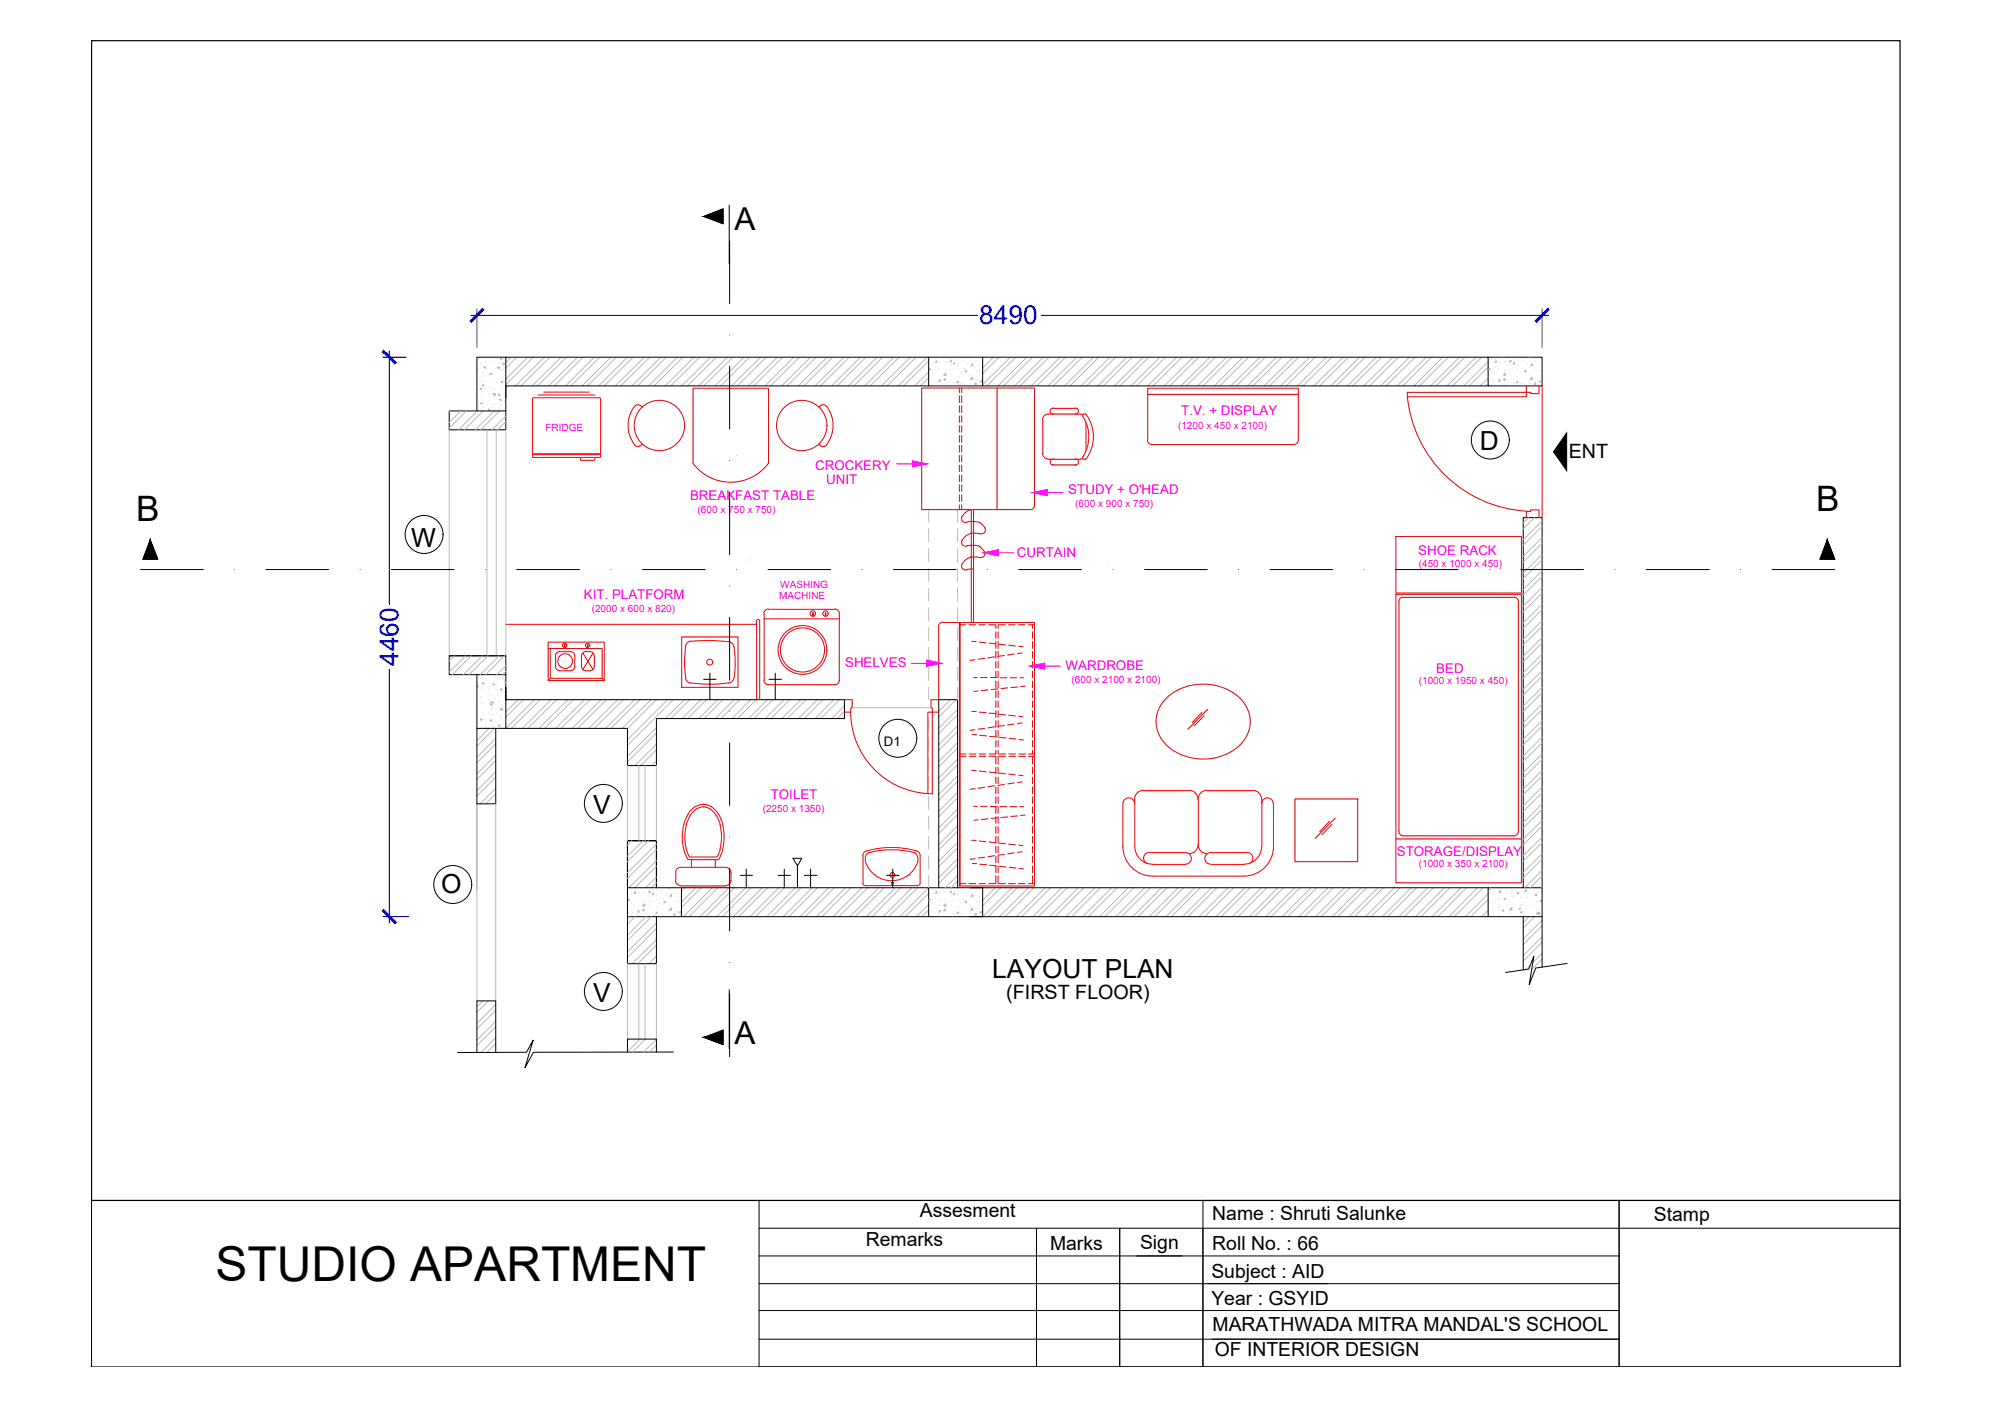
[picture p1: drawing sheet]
<svg xmlns="http://www.w3.org/2000/svg" width="841mm" height="594mm" viewBox="0 0 841 594" stroke-linecap="round" stroke-linejoin="round" font-family="sans-serif">
<!-- layer: PDF2_Hatching -->
<g fill="none" stroke="#bababa" stroke-width=".42">
<path d="M204.3 155l.6-.1-.1 .6zM207.1 157.6l.7 .2-.5 .5zM209.9 155.1l.9-.1-.1 .8zM211.4 151.3l.6 .2-.4 .4zM212.2 153.6l.7-.1-.1 .6zM215.7 150.8l-2.1 2.2M218.1 150.8l-4.5 4.6M222.8 150.8l-9.2 9.3M225.1 150.8l-11.5 11.6M229.8 150.8l-12.2 12.1M232.2 150.8l-12.2 12.1M236.9 150.8l-12.2 12.1"/>
<path d="M239.2 150.8l-12.2 12.1M243.9 150.8l-12.2 12.1M246.2 150.8l-12.2 12.1M250.9 150.8l-12.2 12.1M253.2 150.8l-12.2 12.1M257.9 150.8l-12.2 12.1M260.2 150.8l-12.2 12.1M264.9 150.8l-12.2 12.1M267.3 150.8l-12.2 12.1M272 150.8l-12.2 12.1M274.3 150.8l-12.2 12.1M279 150.8l-12.2 12.1"/>
<path d="M281.3 150.8l-12.1 12.1M286 150.8l-12.1 12.1M288.4 150.8l-12.3 12.1M293.1 150.8l-12.3 12.1M295.3 150.8l-12.1 12.1M300 150.8l-12.2 12.1M302.4 150.8l-12.2 12.1M307.1 150.8l-12.2 12.1M309.4 150.8l-12.2 12.1M314.1 150.8l-12.2 12.1M316.5 150.8l-12.2 12.1M321.1 150.8l-12.1 12.1"/>
<path d="M323.5 150.8l-12.2 12.1M328.2 150.8l-12.2 12.1M330.5 150.8l-12.1 12.1M335.1 150.8l-12 12.1M337.6 150.8l-12.3 12.1M342.2 150.8l-12.2 12.1M344.5 150.8l-12.2 12.1M349.2 150.8l-12.2 12.1M351.6 150.8l-12.2 12.1M356.3 150.8l-12.2 12.1M358.6 150.8l-12.2 12.1M363.3 150.8l-12.2 12.1"/>
<path d="M365.6 150.8l-12.1 12.1M370.3 150.8l-12.1 12.1M372.7 150.8l-12.2 12.1M377.3 150.8l-12.2 12.1M379.7 150.8l-12.3 12.1M384.3 150.8l-12.2 12.1M386.7 150.8l-12.2 12.1M391.4 150.8l-12.2 12.1M392.1 156l.7-.3-.2 .6zM392.1 157.2l-5.9 5.7M392.1 152.5l-10.6 10.4M392.1 159.5l-3.5 3.4"/>
<path d="M395.5 152.4l.1 .6h-.7zM398.4 158.4l.9-.9 .1 1.1zM401 152.6l.8-.4-.2 .7zM403 153l.1 .7h-.5zM407.3 156.8l.8-.3-.2 .7zM410.6 153.7l.1 .6h-.6zM419.4 150.8l-4.5 4.6M421.8 150.8l-6.9 6.9M426.5 150.8l-11.6 11.6M428.8 150.8l-12.2 12.1M433.5 150.8l-12.2 12.1M435.9 150.8l-12.2 12.1"/>
<path d="M440.5 150.8l-12.1 12.1M442.9 150.8l-12.2 12.1M447.6 150.8l-12.2 12.1M449.9 150.8l-12.1 12.1M454.6 150.8l-12.1 12.1M457 150.8l-12.3 12.1M461.7 150.8l-12.3 12.1M463.9 150.8l-12.2 12.1M468.6 150.8l-12.2 12.1M471 150.8l-12.2 12.1M475.7 150.8l-12.2 12.1M478 150.8l-12.2 12.1"/>
<path d="M482.7 150.8l-12.2 12.1M485 150.8l-12.1 12.1M489.7 150.8l-12.1 12.1M492.1 150.8l-12.2 12.1M496.8 150.8l-12.2 12.1M499.1 150.8l-12.3 12.1M503.8 150.8l-12.3 12.1M506.1 150.8l-12.2 12.1M510.8 150.8l-12.2 12.1M513.1 150.8l-12.2 12.1M517.8 150.8l-12.2 12.1M520.1 150.8l-12.1 12.1"/>
<path d="M524.8 150.8l-12.1 12.1M527.2 150.8l-12.2 12.1M531.9 150.8l-12.2 12.1M534.2 150.8l-12.1 12.1M538.9 150.8l-12.2 12.1M541.3 150.8l-12.3 12.1M546 150.8l-12.3 12.1M548.2 150.8l-12.2 12.1M552.9 150.8l-12.2 12.1M555.2 150.8l-12.1 12.1M559.9 150.8l-12.1 12.1M562.3 150.8l-12.2 12.1"/>
<path d="M567 150.8l-12.2 12.1M569.3 150.8l-12.1 12.1M574 150.8l-12.1 12.1M576.4 150.8l-12.2 12.1M581.1 150.8l-12.2 12.1M583.4 150.8l-12.3 12.1M588 150.8l-12.2 12.1M590.5 150.8l-12.3 12.1M595 150.8l-12.1 12.1M597.4 150.8l-12.2 12.1M602.1 150.8l-12.2 12.1M604.4 150.8l-12.1 12.1"/>
<path d="M609.1 150.8l-12.1 12.1M611.5 150.8l-12.2 12.1M616.2 150.8l-12.2 12.1M618.5 150.8l-12.2 12.1M623.2 150.8l-12.3 12.1M625.6 150.8l-12.2 12.1M628.3 152.7l-10.3 10.2M628.3 159.7l-3.3 3.2M628.3 155l-8 7.9M628.4 156l.8-.3-.3 .6zM631.7 152.4l.1 .6h-.7zM635.5 157.5l.1 1.1-.9-.2z"/>
<path d="M637.2 152.6l.8-.4-.2 .7zM639.3 153l.1 .7h-.6zM643.6 156.8l.7-.3-.2 .7zM646.8 153.7l.3 .6h-.7zM646.8 159.2l.1 1.1-.8-.2zM189.9 173.5l-.2 .2M194.6 173.5l-4.9 4.9M196.9 173.5l-7.2 7.3M201.6 173.5l-8 8M202.9 163.9l.5 .2-.3 .5zM203 170.3l.6-.2-.1 .6zM203.6 162.6l.7-.1-.1 .7z"/>
<path d="M203.9 173.5l-7.9 8M206.3 172.8l.6 .2-.3 .5zM208.1 166.3l1-.1-.1 1zM208.6 173.5l-7.9 8M210.5 166.4l.6 .3-.3 .5zM210.9 168.7l.7-.1-.1 .7zM210.9 173.5l-7.9 8M211.6 161.2l.6-.2-.1 .6zM213.6 175.7l-5.9 5.8M213.6 178l-3.5 3.5M396.9 160.3l.1 .7h-.7zM398.4 160.2l.8-.2-.2 .6z"/>
<path d="M404.5 161l.1 .6h-.6zM409.8 160.1l.8-.9 .1 1.1zM412 161.6l.2 .7h-.6zM413.7 161.1l.7-.3-.2 .6zM628.3 162.1l-.9 .8M633.2 160.3l.1 .7h-.6zM634.7 160.2l.8-.2-.2 .6zM640.7 161l.1 .6h-.5zM648.4 161.6l.1 .7h-.7zM649.9 161.1l.7-.3-.2 .6zM645.4 218.6l-2.3 2.2M647.8 218.6l-4.7 4.7"/>
<path d="M651.1 220l-8 7.9M651.1 227l-8 7.9M651.1 234.1l-8 7.9M651.1 222.3l-8 7.9M651.1 229.4l-8 7.9M651.1 236.3l-8 8M651.1 241l-8 8M651.1 248l-8 8M651.1 255.1l-8 8M651.1 243.4l-8 7.9M651.1 250.4l-8 8M651.1 257.4l-8 7.9"/>
<path d="M192 276.9l-2.3 2.2M196.6 276.9l-6.9 6.9M198.9 276.9l-7.9 8M203.6 276.9l-7.9 8M206 276.9l-7.9 8M210.7 276.9l-7.9 8M213 276.9l-8 8M651.1 262.1l-8 7.9M651.1 269.2l-8 7.9M651.1 276.1l-8 8M651.1 264.5l-8 7.9M651.1 271.5l-8 7.9"/>
<path d="M651.1 278.5l-8 7.9M201.3 289.3l.6-.1-.2 1-.4-.4M203.7 288.2l.7 .3-.5 .5zM207.1 297.2l.7 .2-.4 .6zM207.5 296.4l.7-.1v.7zM208.2 288.9l.7-.1v.5zM211.1 299.3l1-.2-.1 .9zM211.4 290.9l.6 .2-.3 .5zM213.6 287.9h-.7l.7 .6M213.6 281l-3.9 3.9M213.6 283.3l-1.5 1.6M214 295.4l-.4 .5"/>
<path d="M218.7 295.4l-5.1 5.2M221 295.4l-7.4 7.5M225.7 295.4l-12.1 12.1M228.1 295.4l-12.3 12.1M232.6 295.4l-12.1 12.1M235 295.4l-12.2 12.1M239.7 295.4l-12.2 12.1M242 295.4l-12.1 12.1M246.7 295.4l-12.1 12.1M249.1 295.4l-12.2 12.1M253.8 295.4l-12.2 12.1M256.1 295.4l-12.2 12.1"/>
<path d="M260.8 295.4l-12.2 12.1M263.2 295.4l-12.2 12.1M267.9 295.4l-12.2 12.1M270.2 295.4l-12.3 12.1M274.8 295.4l-12.2 12.1M277.1 295.4l-12.2 12.3M281.8 295.4l-16.9 16.9M284.2 295.4l-19.3 19.3M288.9 295.4l-7.9 8M291.2 295.4l-8 8M295.9 295.4l-8 8M298.3 295.4l-8 8"/>
<path d="M303 295.4l-8 8M305.3 295.4l-8 8M310 295.4l-8 8M312.3 295.4l-7.9 8M316.9 295.4l-7.8 8M319.3 295.4l-7.9 8M324 295.4l-7.9 8M326.3 295.4l-7.9 8M331 295.4l-7.9 8M333.4 295.4l-8 8M338.1 295.4l-8 8M340.4 295.4l-8 8"/>
<path d="M345.1 295.4l-8 8M347.5 295.4l-8 8M352.1 295.4l-7.9 8M354.4 295.4l-7.9 8M356.5 298l-5.3 5.4M396.5 295.4l-.2 .3M401.2 295.4l-4.9 4.9M403.6 295.4l-7.3 7.3M404.3 299.5l-8 7.9M651.1 283.2l-8 7.9M651.1 290.2l-8 8M651.1 297.2l-8 8"/>
<path d="M651.1 285.5l-8 8M651.1 292.5l-8 8M651.1 299.6l-8 7.9M201.8 307.5l-.5 .5M202.9 303.5l.6 .2-.3 .6zM206.5 307.5l-5.2 5.2M206.9 304.1l.6-.2v.7zM208.8 307.5l-7.5 7.6M209.3 311.8l-8 8M209.3 318.8l-8 7.9M209.3 314.1l-8 7.9M210.5 306.1l.6 .2-.3 .5z"/>
<path d="M277.1 307.2l-12.2 12.2M277.1 314.2l-9 9.1M277.1 309.5l-12.2 12.2M277.1 316.6l-6.6 6.7M356.5 300.3l-3 3.1M404.3 306.5l-8 7.9M404.3 301.8l-8 7.9M404.3 313.5l-8 8M404.3 308.9l-8 7.9M404.3 315.8l-8 8M651.1 304.3l-8 7.9M651.1 311.2l-8 8"/>
<path d="M651.1 318.3l-8 7.9M651.1 306.6l-8 7.9M651.1 313.7l-8 7.8M209.3 332.8l-6.5 6.6M209.3 325.9l-8 7.9M209.3 321.2l-8 7.9M209.3 328.2l-8 7.9M209.3 335.3l-4.1 4.1M277.1 321.3l-1.9 2M404.3 320.5l-8 8M404.3 336.9l-8 7.9M404.3 327.5l-8 8"/>
<path d="M404.3 334.6l-8 8M404.3 322.9l-8 7.9M404.3 329.9l-8 8M651.1 325.3l-8 8M651.1 332.3l-8 8M651.1 339.4l-8 8M651.1 320.6l-8 8M651.1 327.6l-8 8M651.1 334.7l-8 8M266.8 355l-1.9 1.8M271.5 355l-6.6 6.5M273.8 355l-8.9 8.8"/>
<path d="M277.1 358.7l-12.2 12.2M277.1 356.4l-12.2 12.1M404.3 341.6l-8 7.9M404.3 351l-8 7.9M404.3 348.7l-8 7.9M404.3 355.6l-8 8M404.3 344l-8 7.9M404.3 358l-8 7.9M651.1 346.4l-8 7.9M651.1 353.5l-8 7.8M651.1 341.7l-8 7.9M651.1 348.8l-8 7.9"/>
<path d="M651.1 355.7l-8 8M268.3 376.5l.1 .6h-.7zM273.9 376.7l.7-.3-.2 .6zM275.8 377.1l.1 .7h-.5zM277.1 363.4l-11.5 11.4M277.1 370.4l-4.4 4.4M277.1 365.8l-9.1 9M277.1 372.8l-2.2 2M283.4 377.8l.2 .6h-.7zM289 374.8l-1.3 1.5M293.7 374.8l-6 6.1M296 374.8l-8.3 8.4"/>
<path d="M300.7 374.8l-12.1 12.2M303.1 374.8l-12.2 12.2M307.8 374.8l-12.2 12.2M310.1 374.8l-12.1 12.2M314.8 374.8l-12.3 12.2M317.1 374.8l-12.2 12.2M321.8 374.8l-12.2 12.2M324.1 374.8l-12.2 12.2M328.8 374.8l-12.2 12.2M331.2 374.8l-12.2 12.2M335.8 374.8l-12.1 12.2M338.2 374.8l-12.2 12.2"/>
<path d="M342.9 374.8l-12.2 12.2M345.2 374.8l-12.1 12.2M349.9 374.8l-12.1 12.2M352.3 374.8l-12.3 12.2M357 374.8l-12.3 12.2M359.2 374.8l-12.2 12.2M363.9 374.8l-12.2 12.2M366.3 374.8l-12.2 12.2M371 374.8l-12.2 12.2M373.3 374.8l-12.2 12.2M378 374.8l-12.2 12.2M380.3 374.8l-12.1 12.2"/>
<path d="M385 374.8l-12.1 12.2M387.4 374.8l-12.2 12.2M392.1 374.8l-12.2 12.2M392.1 377.2l-9.9 9.8M395.5 376.5l.1 .6h-.7zM401 376.7l.8-.3-.2 .6zM403 377.1l.1 .7h-.5zM404.3 362.6l-8 8M404.3 372l-2.8 2.8M404.3 369.7l-5.2 5.1M404.3 365l-8 8M410.6 377.8l.1 .6h-.6z"/>
<path d="M415.4 374.8l-.5 .7M420.1 374.8l-5.2 5.4M422.5 374.8l-7.6 7.7M427.2 374.8l-12.2 12.2M429.5 374.8l-12.2 12.2M434.2 374.8l-12.2 12.2M436.6 374.8l-12.2 12.2M441.3 374.8l-12.2 12.2M443.6 374.8l-12.3 12.2M448.2 374.8l-12.2 12.2M450.5 374.8l-12.1 12.2M455.2 374.8l-12.1 12.2"/>
<path d="M457.6 374.8l-12.2 12.2M462.3 374.8l-12.2 12.2M464.6 374.8l-12.1 12.2M469.3 374.8l-12.2 12.2M471.7 374.8l-12.2 12.2M476.4 374.8l-12.2 12.2M478.7 374.8l-12.2 12.2M483.3 374.8l-12.2 12.2M485.8 374.8l-12.3 12.2M490.3 374.8l-12.1 12.2M492.7 374.8l-12.2 12.2M497.4 374.8l-12.2 12.2"/>
<path d="M499.7 374.8l-12.1 12.2M504.4 374.8l-12.1 12.2M506.8 374.8l-12.2 12.2M511.5 374.8l-12.2 12.2M513.8 374.8l-12.2 12.2M518.5 374.8l-12.2 12.2M520.9 374.8l-12.2 12.2M525.6 374.8l-12.3 12.2M527.8 374.8l-12.2 12.2M532.5 374.8l-12.2 12.2M534.8 374.8l-12.1 12.2M539.5 374.8l-12.1 12.2"/>
<path d="M541.9 374.8l-12.2 12.2M546.6 374.8l-12.2 12.2M548.9 374.8l-12.2 12.2M553.6 374.8l-12.2 12.2M556 374.8l-12.2 12.2M560.7 374.8l-12.2 12.2M563 374.8l-12.3 12.2M567.7 374.8l-12.3 12.2M569.9 374.8l-12.1 12.2M574.6 374.8l-12.1 12.2M577 374.8l-12.2 12.2M581.7 374.8l-12.2 12.2"/>
<path d="M584 374.8l-12.1 12.2M588.7 374.8l-12.2 12.2M591.1 374.8l-12.2 12.2M595.8 374.8l-12.2 12.2M598.1 374.8l-12.2 12.2M602.8 374.8l-12.2 12.2M605.2 374.8l-12.3 12.2M609.8 374.8l-12.2 12.2M612.1 374.8l-12.2 12.2M616.8 374.8l-12.2 12.2M619.1 374.8l-12.1 12.2M623.8 374.8l-12.1 12.2"/>
<path d="M626.2 374.8l-12.2 12.2M628.3 377.5l-9.6 9.5M628.3 379.7l-7.3 7.3M628.6 375.3l.7-.4-.2 .7zM633.4 376.1l.1 .7-.6-.1zM634.9 379.5l.7-.3-.2 .6zM640.9 376.8l.1 .7-.5-.2zM643.8 376.1l.7-.3-.2 .7zM648 378l.6-.5 .1 .6zM651.1 360.4l-8 8M651.1 367.4l-7.4 7.4M651.1 374.5l-.3 .3"/>
<path d="M651.1 362.7l-8 8M651.1 369.8l-5 5M264.9 380.1l.8-.4-.2 .7zM265.7 387l-.8 .8M268.1 387l-3.2 3.2M269.7 384.4l.1 .7h-.6zM271.2 384.3l.8-.2-.2 .6zM272.1 381.6l.1 1-1-.1zM272.8 387l-7.9 7.9M275.1 387l-10.2 10.2M277.1 389.7l-12.2 12.2M277.1 396.8l-10.2 10.1"/>
<path d="M277.1 392.1l-12.2 12.2M277.1 399l-7.8 7.9M277.4 385.1l.1 .6h-.7zM280.2 380.9l.8-.3-.3 .7zM282.6 384.2l.8-.9 .2 1zM284.9 385.7l.2 .7h-.7zM286.5 385.2l.8-.3-.3 .6zM392.1 380.1l.7-.4-.2 .7zM392.1 381.9l-5.3 5.1M392.1 384.2l-2.9 2.8M396.9 384.4l.1 .7h-.7zM398.4 384.3l.8-.2-.2 .6z"/>
<path d="M399.3 381.6l.1 1-1-.1zM404.5 385.1l.1 .6h-.6zM407.3 380.9l.8-.3-.2 .7zM410.6 383.3l.1 1-.9-.1zM412 385.7l.2 .7h-.6zM413.7 385.2l.7-.3-.2 .6zM628.3 384.4l-2.6 2.6M628.3 386.8l-.2 .2M632.8 387h.2M634.8 384.1l.1 .7-.6-.1zM637.3 384.1l.9-.9 .1 1zM641.3 383.8l.6-.2-.2 .5z"/>
<path d="M642.5 384.8l.1 .6-.7-.1zM645.5 387l-2.4 2.4M647.9 387l-4.8 4.9M648.7 385.8l.8-.8 .2 .9zM650 385.4l.2 .7-.7-.2zM650.1 380.4l.8-.3-.3 .6zM651.1 388.6l-8 7.8M651.1 395.6l-8 7.9M651.1 390.9l-8 7.9M651.1 397.8l-8 8M277.1 403.7l-3.1 3.2M277.1 406.1l-.8 .8"/>
<path d="M646 414.8l-.3 .2M646.1 407.7l-1.7 1.6M651.1 402.5l-4 4.1M651.1 404.9l-4.5 4.5M203.8 422.6l-2.5 2.5M206.3 422.6l-5 4.8M209.3 431.2l-8 8M209.3 424.1l-8 8M209.3 438.2l-6.2 6.2M209.3 426.5l-8 8M209.3 433.5l-8 8M265.6 438.7l-.7 .7"/>
<path d="M270.3 438.7l-5.4 5.4M272.5 438.7l-5.5 5.5M277.1 438.8l-5.4 5.4M209.3 440.6l-3.8 3.8M277.1 441.3l-3 2.9"/>
</g>
<g fill="#bababa" stroke="#bababa" stroke-width=".42">
<circle cx="204.1" cy="171.9" r=".04"/>
<circle cx="207.6" cy="172.1" r=".04"/>
<circle cx="203.3" cy="166.5" r=".04"/>
<circle cx="210.4" cy="166.8" r=".04"/>
<circle cx="201.9" cy="155.6" r=".04"/>
<circle cx="213.2" cy="161.5" r=".04"/>
<circle cx="208.9" cy="155.8" r=".04"/>
<circle cx="212.5" cy="156.1" r=".04"/>
<circle cx="201.5" cy="167.8" r=".04"/>
<circle cx="204.7" cy="163.9" r=".04"/>
<circle cx="204.4" cy="161.3" r=".04"/>
<circle cx="209.9" cy="173.4" r=".04"/>
<circle cx="213.1" cy="169.5" r=".04"/>
<circle cx="212.8" cy="166.9" r=".04"/>
<circle cx="211" cy="153.4" r=".04"/>
<circle cx="201.5" cy="155.6" r=".04"/>
<circle cx="202.9" cy="153.4" r=".04"/>
<circle cx="202.3" cy="164.8" r=".04"/>
<circle cx="206.8" cy="157.8" r=".04"/>
<circle cx="202.1" cy="170.4" r=".04"/>
<circle cx="212.5" cy="154.2" r=".04"/>
<circle cx="206.4" cy="169" r=".04"/>
<circle cx="212.3" cy="159.9" r=".04"/>
<circle cx="212" cy="165.4" r=".04"/>
<circle cx="213.5" cy="163.3" r=".04"/>
<circle cx="213.1" cy="168.9" r=".04"/>
<circle cx="205.2" cy="152.5" r=".04"/>
<circle cx="211.5" cy="152.9" r=".04"/>
<circle cx="203.5" cy="168.8" r=".04"/>
<circle cx="207.2" cy="164.8" r=".04"/>
<circle cx="201.5" cy="307" r=".04"/>
<circle cx="204.2" cy="301.7" r=".04"/>
<circle cx="212" cy="307.4" r=".04"/>
<circle cx="207.7" cy="301.8" r=".04"/>
<circle cx="203.4" cy="296.2" r=".04"/>
<circle cx="206.9" cy="296.3" r=".04"/>
<circle cx="202.8" cy="290.9" r=".04"/>
<circle cx="210.5" cy="296.4" r=".04"/>
<circle cx="209" cy="285.6" r=".04"/>
<circle cx="202.9" cy="294.2" r=".04"/>
<circle cx="202.3" cy="290.2" r=".04"/>
<circle cx="208.2" cy="306.5" r=".04"/>
<circle cx="207.3" cy="299.7" r=".04"/>
<circle cx="206.5" cy="293" r=".04"/>
<circle cx="205.6" cy="286.4" r=".04"/>
<circle cx="211.6" cy="302.5" r=".04"/>
<circle cx="211.3" cy="299.8" r=".04"/>
<circle cx="209.9" cy="289.1" r=".04"/>
<circle cx="208.1" cy="287.7" r=".04"/>
<circle cx="212.4" cy="286.4" r=".04"/>
<circle cx="206.3" cy="301.2" r=".04"/>
<circle cx="207.7" cy="299" r=".04"/>
<circle cx="212.1" cy="292" r=".04"/>
<circle cx="206" cy="306.9" r=".04"/>
<circle cx="211.9" cy="297.7" r=".04"/>
<circle cx="211.6" cy="303.4" r=".04"/>
<circle cx="201.6" cy="288.2" r=".04"/>
<circle cx="207.9" cy="288.7" r=".04"/>
<circle cx="210.3" cy="286.2" r=".04"/>
<circle cx="203.7" cy="300.7" r=".04"/>
<circle cx="211.4" cy="292.4" r=".04"/>
<circle cx="204.8" cy="306.8" r=".04"/>
<circle cx="404.5" cy="152" r=".04"/>
<circle cx="398.8" cy="159.8" r=".04"/>
<circle cx="404.4" cy="155.6" r=".04"/>
<circle cx="395" cy="155.1" r=".04"/>
<circle cx="404.3" cy="153.9" r=".04"/>
<circle cx="408.3" cy="153.3" r=".04"/>
<circle cx="399" cy="158.4" r=".04"/>
<circle cx="413.6" cy="156.5" r=".04"/>
<circle cx="400.9" cy="151.8" r=".04"/>
<circle cx="407.9" cy="156.3" r=".04"/>
<circle cx="402.2" cy="156.1" r=".04"/>
<circle cx="411.5" cy="162" r=".04"/>
<circle cx="394.5" cy="161.2" r=".04"/>
<circle cx="396.7" cy="162.6" r=".04"/>
<circle cx="407" cy="155.6" r=".04"/>
<circle cx="412.8" cy="160.9" r=".04"/>
<circle cx="396.8" cy="153" r=".04"/>
<circle cx="400.8" cy="156.7" r=".04"/>
<circle cx="406.6" cy="162" r=".04"/>
<circle cx="394.7" cy="157.7" r=".04"/>
<circle cx="393.5" cy="384.6" r=".04"/>
<circle cx="399.1" cy="380.4" r=".04"/>
<circle cx="404.5" cy="376.1" r=".04"/>
<circle cx="398.8" cy="383.9" r=".04"/>
<circle cx="404.4" cy="379.7" r=".04"/>
<circle cx="409.8" cy="382.5" r=".04"/>
<circle cx="395" cy="379.2" r=".04"/>
<circle cx="404.3" cy="378" r=".04"/>
<circle cx="408.3" cy="377.5" r=".04"/>
<circle cx="396.1" cy="386.6" r=".04"/>
<circle cx="402.8" cy="385.7" r=".04"/>
<circle cx="395.2" cy="375.7" r=".04"/>
<circle cx="411.5" cy="385.9" r=".04"/>
<circle cx="405.8" cy="385.7" r=".04"/>
<circle cx="400.1" cy="385.5" r=".04"/>
<circle cx="396.7" cy="386.7" r=".04"/>
<circle cx="407" cy="379.7" r=".04"/>
<circle cx="396.8" cy="377" r=".04"/>
<circle cx="406.6" cy="386.1" r=".04"/>
<circle cx="394.7" cy="381.8" r=".04"/>
<circle cx="640.7" cy="152" r=".04"/>
<circle cx="640.6" cy="155.6" r=".04"/>
<circle cx="646.3" cy="151.3" r=".04"/>
<circle cx="640.5" cy="159.1" r=".04"/>
<circle cx="646.2" cy="154.8" r=".04"/>
<circle cx="646" cy="158.4" r=".04"/>
<circle cx="645.8" cy="161.8" r=".04"/>
<circle cx="630" cy="151.5" r=".04"/>
<circle cx="640.6" cy="153.9" r=".04"/>
<circle cx="641.8" cy="157.5" r=".04"/>
<circle cx="648.6" cy="156.6" r=".04"/>
<circle cx="632.4" cy="162.6" r=".04"/>
<circle cx="635.1" cy="162.2" r=".04"/>
<circle cx="639.1" cy="161.7" r=".04"/>
<circle cx="645.7" cy="160.7" r=".04"/>
<circle cx="648.4" cy="160.4" r=".04"/>
<circle cx="646.2" cy="150.8" r=".04"/>
<circle cx="648.5" cy="152.2" r=".04"/>
<circle cx="642.8" cy="152" r=".04"/>
<circle cx="649.8" cy="156.5" r=".04"/>
<circle cx="644.1" cy="156.3" r=".04"/>
<circle cx="647.7" cy="162" r=".04"/>
<circle cx="632.8" cy="155.7" r=".04"/>
<circle cx="642" cy="161.6" r=".04"/>
<circle cx="636.4" cy="161.4" r=".04"/>
<circle cx="633" cy="162.6" r=".04"/>
<circle cx="643.4" cy="155.6" r=".04"/>
<circle cx="649" cy="160.9" r=".04"/>
<circle cx="637.1" cy="156.7" r=".04"/>
<circle cx="633" cy="375.6" r=".04"/>
<circle cx="632.8" cy="382.6" r=".04"/>
<circle cx="638.3" cy="381.8" r=".04"/>
<circle cx="643.9" cy="377.6" r=".04"/>
<circle cx="638.1" cy="385.4" r=".04"/>
<circle cx="649.1" cy="380.4" r=".04"/>
<circle cx="638.2" cy="375.7" r=".04"/>
<circle cx="644.8" cy="378.6" r=".04"/>
<circle cx="648.8" cy="378.1" r=".04"/>
<circle cx="632.7" cy="384.1" r=".04"/>
<circle cx="642" cy="382.8" r=".04"/>
<circle cx="639.2" cy="387" r=".04"/>
<circle cx="649.9" cy="385.6" r=".04"/>
<circle cx="644.1" cy="376.7" r=".04"/>
<circle cx="647.6" cy="382.3" r=".04"/>
<circle cx="632.8" cy="376.1" r=".04"/>
<circle cx="636.4" cy="381.8" r=".04"/>
<circle cx="638.5" cy="383.2" r=".04"/>
<circle cx="628.6" cy="386.9" r=".04"/>
<circle cx="642.4" cy="375" r=".04"/>
<circle cx="649" cy="381.1" r=".04"/>
<circle cx="636.3" cy="376.1" r=".04"/>
<circle cx="638.8" cy="378.4" r=".04"/>
<circle cx="642.8" cy="382.1" r=".04"/>
<circle cx="632.6" cy="379.5" r=".04"/>
<circle cx="636.6" cy="383.2" r=".04"/>
<circle cx="630.5" cy="384.3" r=".04"/>
<circle cx="266.6" cy="377.6" r=".04"/>
<circle cx="272" cy="376.8" r=".04"/>
<circle cx="271.7" cy="383.9" r=".04"/>
<circle cx="277.3" cy="379.7" r=".04"/>
<circle cx="282.8" cy="375.4" r=".04"/>
<circle cx="277.1" cy="383.2" r=".04"/>
<circle cx="282.5" cy="385.9" r=".04"/>
<circle cx="270.6" cy="375" r=".04"/>
<circle cx="267.9" cy="379.2" r=".04"/>
<circle cx="274.5" cy="378.3" r=".04"/>
<circle cx="277.3" cy="378" r=".04"/>
<circle cx="281.2" cy="377.5" r=".04"/>
<circle cx="265" cy="383.3" r=".04"/>
<circle cx="271.8" cy="382.5" r=".04"/>
<circle cx="274.4" cy="382.1" r=".04"/>
<circle cx="285.1" cy="380.7" r=".04"/>
<circle cx="269" cy="386.6" r=".04"/>
<circle cx="275.6" cy="385.7" r=".04"/>
<circle cx="282.4" cy="384.9" r=".04"/>
<circle cx="285" cy="376.4" r=".04"/>
<circle cx="279.4" cy="376.1" r=".04"/>
<circle cx="268.1" cy="375.7" r=".04"/>
<circle cx="284.3" cy="385.9" r=".04"/>
<circle cx="269.4" cy="379.8" r=".04"/>
<circle cx="273" cy="385.5" r=".04"/>
<circle cx="269.6" cy="386.7" r=".04"/>
<circle cx="286.1" cy="378.6" r=".04"/>
<circle cx="275.8" cy="376" r=".04"/>
<circle cx="269.6" cy="377" r=".04"/>
<circle cx="273.7" cy="380.7" r=".04"/>
</g>
<!-- layer: PDF2_Wall -->
<g fill="none" stroke="#000" stroke-width=".42">
<path d="M307.9 86.6v24.8M213.6 150.8h-12.3v22.7h-11.6v8h23.9v-30.7h178.5M414.9 150.8h236.2v12.1h-22.8v-12.1M201.3 173.5h12.3M392.1 162.9v-12.1h22.8v12.1M628.3 162.9h-414.7v5.1M189.7 276.9h23.9M201.3 284.9v54.5h8v-31.9M213.6 284.9v-8h-23.9v8h23.9v22.6h51.3v15.8h12.2v-19.9h79.4v-8h-142.9v-5M297.1 286.8h5.2M299.7 284.2v11.2M324.7 286.8h5.2"/>
<path d="M327.3 284.2v11.2M201.3 307.5h12.3M264.9 355v19.8v-19.8h12.2v19.8v-19.8zM264.9 374.8h22.8v12.2h-22.8zM287.7 374.8h127.2v12.2h-22.8v-12.2M312.5 369.6h5.2M315.1 367v7.8M328.5 369.6h5.2M331.1 367v7.8M334.8 362.4h3.7l-1.8 3.2zM336.7 365.6v9.2M339.6 369.6h5.4"/>
<path d="M342.2 367v7.8M374.3 369.6h5.4M376.9 367v7.8M396.3 374.8v-79.4h8v79.4M409.5 374.8h241.6v-156.2h-8v156.2M628.3 374.8v12.2h22.8v-12.2M264.9 387v19.9h12.2v-19.9M287.7 387h104.4M409.5 387h218.8M643.1 387v22.5M651.1 387v21.3M307.9 417.9v24.9"/>
<path d="M201.3 444.4v-21.8h8v21.8M277.1 444.2v-5.5h-12.2v5.6"/>
</g>
<!-- layer: PDF2_Furniture -->
<g fill="none" stroke="#d00" stroke-width=".42">
<path d="M267.9 171.6a13.2 13.2 0 0 0 0 16.1M270.7 171.5a1.92 1.92 0 0 0-2.9 .1M270.8 171.5l.4 .5M292.6 163.9h31.9v31.8a19.9 19.9 0 0 1-31.9 0zM346.1 171.5a1.89 1.89 0 0 1 2.9 .1 13.2 13.2 0 0 1 0 16.1M346.3 171.5l-.5 .5M405.1 163.8v2M405.1 167.2v2.8M405.1 171.3v2.9M405.1 175.6v2.7M405.1 179.7v2.8M406 163.8v2"/>
<path d="M406 167.2v2.8M406 171.3v2.9M406 175.6v2.7M406 179.7v2.8M421 163.8v51.4M484.6 166.5h63.5M594.2 165.7h50.2v1.8h-50.2zM594.2 167.4a53.7 53.7 0 0 0 50.3 48.4M644.4 162.9v2.8h1.9v.5h3.5v-3.3M651.1 162.9v55.7M267.8 187.8a1.92 1.92 0 0 0 2.9 .2M271.2 187.5l-.4 .4"/>
<path d="M345.8 187.5l.5 .4M349.1 187.8a1.92 1.92 0 0 1-3 .2M405.1 183.9v2.8M405.1 188v2.9M405.1 192.3v2.7M405.1 196.4v2.8M406 183.9v2.8M406 188v2.9M406 192.3v2.7M406 196.4v2.8M484.4 185.8l.6 1.3 1.4 .6h59.9M484.6 185.8v-21.9h63.5v21.9"/>
<path d="M548.2 185.8l-.6 1.3-1.4 .6M405.1 200.6v2.8M405.1 204.7v2.9M405.1 209v2.7M405.1 213.1v2.1M406 200.6v2.8M406 204.7v2.9M406 209v2.7M406 213.1v2.1M410.1 215.2v47.6M410.1 215.1a5.3 5.3 0 0 0-4.1 4.1l.5 1 1.5 .4M411 215.2v47.6"/>
<path d="M436.8 213.3v-49.5h-47.7v51.4h45.8M436.8 213.3l-.6 1.3-1.3 .6M644.4 218.6v-2.7h1.9v-.6h3.5v3.3M408 220.5a9.2 9.2 0 0 1 6.1 .4l1.7 2M408 230.5a11.3 11.3 0 0 1 5.7 .1M410.1 225.1a5.3 5.3 0 0 0-4.1 4.1l.5 1 1.5 .4M410.1 235.2a5.3 5.3 0 0 0-4.1 4.1l.5 1 1.5 .3M413.4 230.7l2.2 2.2M415.6 232.9a1.76 1.76 0 0 1-.3 2.1 1.76 1.76 0 0 1-2.1 .3l-3.4-.1M415.8 222.9a1.76 1.76 0 0 1-.3 2.1 1.76 1.76 0 0 1-2.1 .3l-3.4-.1M589.4 226.5h53v23.9h-53zM322.6 259.1v28.2"/>
<path d="M324.4 257.1l-1.3 .6-.6 1.4M324.5 257.3h28M343.1 258.7h.3v1.3h-.3zM348.5 258.7l.2 1.3zM352.4 257.1l1.4 .6 .6 1.4M354.3 259.1v28.2M411 240.2l-3 .3M589.4 250.9h53v103.3h-53zM590.7 254.1v97M592.5 252.1l-1.4 .6-.5 1.3M592.5 252.3h46.7M639.1 252.1l1.4 .6 .6 1.3"/>
<path d="M641 254.1v97M213.6 263.6h105.9M231.4 273.8h22.8v12.6h-21.9v-12.6M231.4 271.1h23.7v16.3h-23.7zM234.6 277v4.5M238.3 272.1h.2v1.1h-.2zM240.9 275.1l1.3 .6 .5 1.2M240.9 275.2h-5.1l-1.1 .8-.2 .9M242.7 277v4.5M245.5 277v4.5M246 275.7l4.4 7.1M247.3 275.1l-1.3 .6-.5 1.2"/>
<path d="M247.4 275.2a3.1 3.1 0 0 1 2.9 .5l.6 1.2M248 272.1l.2 1.1zM250.4 275.7l-4.4 7.1M251 277v4.5M319.5 262.3v33.1M320.7 262.3v33.1M320.8 262.2a.71 .71 0 0 0-.7-.7 .71 .71 0 0 0-.8 .7M322.6 261.3h31.7M396.3 264.7v30.7h-3.2v3.4h.5v1.9h2.7M398.1 262.7l-1.3 .6-.6 1.3M398.2 262.8h6.9M405.1 262.8h31.7v111.3h-31.7z"/>
<path d="M405.1 263.8h2.6M405.4 262.8v111.3M409.1 263.8h2.8M410.3 270.8l1.8 .1M411.6 278.5l-2 .4M413.3 263.8h2.8M413.5 271.1l2.8 .4M415.7 278l-2.7 .3M417.5 263.8h2.7M417.6 271.6l2.8 .3M419.9 277.3l-2.7 .5M420.4 263.8v1.5"/>
<path d="M420.4 266.8v2.7M420.4 270.9v2.8M420.4 275.1v2.8M420.4 279.3v2.7M421.4 263.8v1.5M421.4 266.8v2.7M421.4 270.9v2.8M421.4 275.1v2.8M421.4 279.3v2.7M421.6 263.8h2.9M421.7 272l2.9 .3M424 276.8l-2.7 .3"/>
<path d="M425.8 263.8h2.8M425.9 272.4l2.8 .4M428.2 276.1l-2.7 .5M430 263.8h2.8M430.1 272.9l1.8 .2M431.6 275.7l-2 .3M434.2 263.8h2.6M435.9 263.8v1.5M435.9 266.8v2.7M435.9 270.9v2.8M435.9 275.1v2.8M435.9 279.3v2.7"/>
<path d="M232.3 286.4l-.9 1M234.5 281.4l.2 .9 1.1 .9h5.1M242.7 281.4l-.5 1.3-1.3 .5M245.5 281.4l.5 1.3 1.3 .5M250.9 281.4l-.6 1.3a3.2 3.2 0 0 1-2.9 .5M254.2 286.4l.9 1M322.5 287.2l.6 1.3 1.3 .6h28.1M354.4 287.2l-.6 1.3-1.4 .6M356.5 295.4h3.3v3.4h-.6v1.9h-2.7M411 286.1h1.6M412.9 291.7l-1.7 .2M414 286.1h2.7"/>
<path d="M417.1 291.3l-2.8 .3M418.1 286.1h2.8M420.4 283.4v2.8M420.4 287.6v2.8M420.4 291.7v2.9M420.4 296v2.7M421.3 290.9l-2.8 .3M421.4 283.4v2.8M421.4 287.6v2.8M421.4 291.7v2.9M421.4 296v2.7M422.3 286.2h2.8"/>
<path d="M425.5 290.4l-2.9 .4M426.4 286.2h2.9M429.6 290.1l-2.9 .2M430.7 286.2h1.5M432.8 289.8l-1.9 .1M435.9 283.4v2.8M435.9 287.6v2.8M435.9 291.7v2.9M435.9 296v2.7M492.2 295.1a23 23 0 0 1 32.6 1.2 13.8 13.8 0 0 1-4.8 21 23.1 23.1 0 0 1-28.9-4.3 13.3 13.3 0 0 1 1.1-17.9zM509.8 299.5l-8.3 8.5M359.2 300.6a34.5 34.5 0 0 0 32.5 34.5"/>
<path d="M391.7 300.7h1.9v34.4h-1.9zM405.4 319.3h2.5M405.4 318.3h2.5M409.3 319.3h2.7M409.3 318.3h2.7M410.3 300.3l1.8 .2M410.5 310.1l1.9 .2M411.6 308.1l-2 .3M413.5 319.3h2.7M413.5 318.3h2.7M413.5 300.7l2.8 .2M413.7 310.5l2.8 .2"/>
<path d="M415.7 307.5l-2.7 .4M417.6 319.3h2.8v3.3M417.6 301.1l2.8 .2M417.8 310.9l2.9 .2M419.9 306.9l-2.7 .4M420.4 316.8v1.5h-2.8M420.4 300.1v2.8M420.4 304.3v2.8M420.4 308.4v2.8M420.4 312.7v2.7M421.4 300.1v2.8M421.4 304.3v2.8"/>
<path d="M421.4 308.4v2.8M421.4 312.7v2.7M421.4 316.8v1.5M421.4 319.3v3.3M421.7 319.3h2.9M421.7 318.3h2.9M421.7 301.6l2.9 .3M422 311.4l2.8 .2M424 306.3l-2.7 .4M425.9 302l2.8 .3M426 319.3h2.7M426 318.3h2.7"/>
<path d="M426.1 311.8l2.8 .2M428.2 305.7l-2.7 .4M430.1 319.3h2.9M430.1 318.3h2.9M430.1 302.4l1.8 .2M430.2 312.2l1.9 .3M431.6 305.3l-2 .2M434.3 319.3h2.5M434.3 318.3h2.5M435.9 300.1v2.8M435.9 304.3v2.8M435.9 308.4v2.8"/>
<path d="M435.9 312.7v2.7M435.9 316.8v1.5M435.9 319.3v3.3M507.5 300.8l-4.2 4.4M508.4 302.2l-4.2 4.3M410.3 325.2l1.8 .2M411.6 333l-2 .3M413.5 325.5l2.8 .4M415.7 332.4l-2.7 .4M417.6 326l2.8 .3M419.9 331.8l-2.7 .4M420.4 324v2.7"/>
<path d="M420.4 328.2v2.7M420.4 332.3v2.8M420.4 336.4v2.9M421.4 324v2.7M421.4 328.2v2.7M421.4 332.3v2.8M421.4 336.4v2.9M421.7 326.4l2.9 .3M424 331.2l-2.7 .5M425.9 326.8l2.8 .4M428.2 330.6l-2.7 .4M430.1 327.3l1.8 .2"/>
<path d="M431.6 330.1l-2 .3M435.9 324v2.7M435.9 328.2v2.7M435.9 332.3v2.8M435.9 336.4v2.9M546.7 337.3h26.5v26.5h-26.5zM410.3 354.8l1.8 .1M411 340.5h1.6M412.9 346.2l-1.7 .2M413.5 355.1l2.8 .3M414 340.5h2.7M417.1 345.7l-2.8 .3"/>
<path d="M417.6 355.5l2.8 .3M418.1 340.5l2.8 .1M420.4 340.7v2.7M420.4 344.8v2.8M420.4 349v2.8M420.4 353.1v2.9M420.4 357.4v2.7M421.3 345.3l-2.8 .3M421.4 340.7v2.7M421.4 344.8v2.8M421.4 349v2.8M421.4 353.1v2.9"/>
<path d="M421.4 357.4v2.7M421.7 356l2.9 .3M422.3 340.6h2.8M425.5 344.9l-2.9 .3M425.9 356.4l2.8 .3M426.4 340.6h2.9M429.6 344.5l-2.9 .2M430.1 356.8l1.8 .3M430.7 340.6h1.5M431.6 359.7l-2 .2M432.8 344.2l-1.9 .1M435.9 340.7v2.7"/>
<path d="M435.9 344.8v2.8M435.9 349v2.8M435.9 353.1v2.9M435.9 357.4v2.7M561.3 346.8l-4.1 4.4M562.3 348.1l-4.2 4.4M563.7 345.5l-8.4 8.4M589.4 354.2v18.6h53v-18.6M590.6 351l.5 1.3 1.4 .6M592.5 352.9h46.7M641.1 351l-.6 1.3-1.4 .6M405.1 373.1h2.6"/>
<path d="M409.1 373.1h2.8M410.5 364.6l1.9 .1M411.6 362.5l-2 .3M413.3 373.1h2.8M413.7 364.9l2.8 .2M415.7 362l-2.7 .3M417.5 373.1h2.7M417.8 365.4l2.9 .2M419.9 361.3l-2.7 .5M420.4 361.5v2.8M420.4 365.7v2.8M420.4 369.8v3.3"/>
<path d="M421.4 361.5v2.8M421.4 365.7v2.8M421.4 369.8v3.3M421.6 373.1h2.9M422 365.8l2.8 .3M424 360.8l-2.7 .3M425.8 373.1h2.8M426.1 366.2l2.8 .3M428.2 360.1l-2.7 .4M430 373.1h2.8M430.2 366.7l1.9 .2M434.2 373.1h2.6"/>
<path d="M435.9 361.5v2.8M435.9 365.7v2.8M435.9 369.8v3.3"/>
<circle cx="278.4" cy="179.7" r="10.6"/>
<circle cx="338.5" cy="179.7" r="10.6"/>
<circle cx="343.2" cy="259.1" r="1.15"/>
<circle cx="348.5" cy="259.1" r="1.15"/>
<circle cx="238.4" cy="272.5" r=".92"/>
<circle cx="238.6" cy="279.1" r="3.1"/>
<circle cx="248.1" cy="272.5" r=".92"/>
<circle cx="338.8" cy="274.4" r="10.3"/>
<circle cx="338.8" cy="274.4" r="9.3"/>
</g>
<!-- layer: PDF2_WIN -->
<g fill="none" stroke="#bababa" stroke-width=".42">
<path d="M189.7 181.5v95.4M205.6 181.5v95.4M209.5 181.5v95.4M213.6 181.5v95.4M392.1 215.2v5.3M404.3 215.2v5.3M392.1 223.3v5.5M392.1 231.6v5.6M392.1 239.9v5.6M404.3 223.3v5.5M404.3 231.6v5.6M404.3 239.9v5.6"/>
<path d="M392.1 248.3v5.6M392.1 256.6v5.6M404.3 248.3v5.6M404.3 256.6v5.6M392.1 265v5.6M392.1 273.4v5.6M404.3 265v5.6M404.3 273.4v5.6M359.8 298.8h33.3M392.1 281.7v5.6M392.1 290.1v5.3M404.3 281.7v5.6"/>
<path d="M404.3 290.1v5.3M392.1 303.4v5.1M392.1 311.2v5.6M392.1 319.7v5.5M209.3 339.4v83.2M264.9 323.3v31.7M269.7 323.3v31.7M272.3 323.3v31.7M277.1 323.3v31.7M392.1 327.9v5.6M392.1 336.3v5.6M392.1 344.6v5.6"/>
<path d="M392.1 353v5.6M201.3 375.5v-36.1v83.2M392.1 361.4v5.6M392.1 369.7v5.1M264.9 406.9v31.8M269.7 406.9v31.8M272.3 406.9v31.8M277.1 406.9v31.8"/>
</g>
<!-- layer: PDF2_Dim -->
<path d="M198.7 133.2h214.1M201.3 130.4v16.4M439.6 133.2h214.2M651.1 130.4v16.4M161.6 150.8h9.9M164.4 148.1v107.2M164.4 282.6v107.1M161.6 387h11" fill="none" stroke="#00f" stroke-width=".42"/>
<!-- layer: PDF2_0 -->
<g fill="#00f" stroke="#00f" stroke-width=".42">
<path d="M203.7 130.2l-4.8 5.8 5.4-5.2zM198.4 135.5l5.3-5.3-4.8 5.8z"/>
<path d="M648.1 135.5l.7 .5 4.7-5.8zM653.5 130.2l.5 .6-5.2 5.2z"/>
<path d="M161.4 148.4l5.3 5.3 .6-.6zM161.4 148.4l.6-.5 5.3 5.2z"/>
<path d="M162 384.1l-.6 .6 5.9 4.7zM161.4 384.7l5.9 4.7-.6 .6z"/>
</g>
<g fill="none" stroke="#000" stroke-width=".42">
<path d="M297.2 91.4l8.1-3.2v6.3zM305.3 88.2l-8.1 3.2M63.4 228l3.2 8.1h-6.2zM63.4 228l3.2 8.1M771.5 228l3.1 8.1h-6.2zM771.5 228l3.1 8.1M661.7 406.8l-13.3 1.9-2.8 7 2-12-2.2 5.5-9.7 1.4M305.3 434.9v6.1l-8.1-3 8.1 3M284.3 444.2l-59.1 .1-3.6 6.5 3.5-11.6-2.8 5.1-29.1 .1"/>
<circle cx="629.2" cy="185.8" r="8"/>
<circle cx="179" cy="225.7" r="8"/>
<circle cx="379" cy="311.7" r="8"/>
<circle cx="254.7" cy="339.2" r="8"/>
<circle cx="191.2" cy="373.5" r="8"/>
<circle cx="254.7" cy="418.6" r="8"/>
</g>
<!-- layer: PDF2_FURN -->
<g fill="none" stroke="#f00" stroke-width=".42">
<path d="M225 168l28.5 .1 .1 23.5h-28.8v-23.3zM227.2 166.8h24M229.6 165.6h19.2M440.3 177.2v14.3M444.3 172.4h10.2M445 172.4a1.26 1.26 0 0 0-1.7 1.2 1.26 1.26 0 0 0 1.7 1.2M453.7 172.4a1.26 1.26 0 0 1 1.6 1.2 1.26 1.26 0 0 1-1.6 1.2M457.1 175.1l-1-.3-14.1 .1-1.3 .8-.5 1.5M458.4 174.9a.81 .81 0 0 0-1.1 0 .81 .81 0 0 0-.1 1 16 16 0 0 1-.1 17.4l.5 .6 .8-.1M458.5 174.8a15.9 15.9 0 0 1 0 19.1M458.5 178.4v11.9M224.8 192h28.8v.8l-.4 .4h-28.2z"/>
<path d="M245.1 193.2l.2 1.1h5.6l.3-.3v-.8M440.2 191.5l.5 1.4 .8 .7 1 .2M442.6 193.9h13.5M444.3 196.3h10.2M445 193.8a1.26 1.26 0 0 0-1.7 1.3 1.26 1.26 0 0 0 1.7 1.2M453.7 193.8a1.26 1.26 0 0 1 1.6 1.3 1.26 1.26 0 0 1-1.6 1.2M457.1 193.5l-1 .3M287.8 268.9h23.8v21.3h-23.8zM289.5 272.9l-.5 6.7 .5 6.7M307.5 270.9l1.5 .7 .8 1.5M307.5 271l-6.6-.5-7.9 .2a2.85 2.85 0 0 0-3.6 2.2M309.9 273l.5 7.2-.5 6"/>
<path d="M289.4 286.3l.7 1.4 1.5 .7M291.6 288.3l7.4 .6 8.7-.6M309.8 286.3l-.7 1.4-1.4 .7M474.1 339.4v18.1M479 339.3a2.44 2.44 0 0 0-2.5-2.4 2.44 2.44 0 0 0-2.4 2.4M479.1 337.5v20M482.8 333.7a3.8 3.8 0 0 0-3.8 3.8M482.8 333.8h19.3M502.1 333.7a3.8 3.8 0 0 1 3.7 3.8 3.8 3.8 0 0 1 3.8-3.8M505.9 337.5v19.2M509.6 333.8h19.3M528.9 333.7a3.8 3.8 0 0 1 3.7 3.8"/>
<path d="M532.8 337.5v20M537.6 339.3a2.44 2.44 0 0 0-2.5-2.4 2.44 2.44 0 0 0-2.4 2.4M537.7 339.4v18.1M288.7 348a20.3 20.3 0 0 0 1.7 14.8M289.8 358.5l1.2 3.2M289.8 348.3l-.7 5.1 .7 5.1M293.5 340.5a12 12 0 0 0-4.8 7.5M293.6 340.6a5.9 5.9 0 0 1 6.7 0M294.1 341.5l-2.7 2.9-1.6 3.9M299.6 341.5l2.8 2.9 1.7 3.9M299.7 341.5a4.9 4.9 0 0 0-5.5 0M300.2 340.5l1.5 1.3 1.7 2 1.7 4.2"/>
<path d="M304 348.3l.6 5.1-.6 5.1M304.1 358.5l-1.3 3.2M305.1 348l.6 5.4-.6 5.4M305.1 358.8l-1.6 4M365.7 359.3l-.9 .6-.5 1.4M365.8 359.3a38.1 38.1 0 0 1 21.3 0M387.1 359.3l.8 .6 .6 1.3M474.1 357.4a12.5 12.5 0 0 0 12.5 12.5h38.6a12.5 12.5 0 0 0 12.5-12.5M479.1 357.4a7.5 7.5 0 0 0 7.5 7.5M485.8 360a2.44 2.44 0 0 0-2.9 1.8 2.44 2.44 0 0 0 1.8 2.9M485.9 360h14.6M500.4 360a2.44 2.44 0 0 1 2.6 2.4 2.44 2.44 0 0 1-2.6 2.5"/>
<path d="M511.3 360a2.44 2.44 0 0 0-2.6 2.4 2.44 2.44 0 0 0 2.6 2.5M511.4 360h14.6M525.9 360a2.44 2.44 0 0 1 3 1.8 2.44 2.44 0 0 1-1.8 2.9M532.6 357.4a7.5 7.5 0 0 1-7.4 7.5M285.2 371.7l.7 1.6 1.5 .6M285.3 368.5v3.3M287.4 366.2l-1.5 .7-.7 1.6M287.5 366.2h18.8l1.6 .7 .7 1.6M287.5 374.1h18.9M290.4 362.9h13.1M291.1 361.9h11.8M292 362.9v3.3"/>
<path d="M302 362.9v3.3M308.6 371.7l-.7 1.6-1.6 .6M308.6 368.5v3.3M364.3 372.9l.2 .6 .8 .4M364.4 361.3v11.7M384.2 369.5l.1 .2M386 360.1l.8 .5 .6 1.4M386.1 360a36.2 36.2 0 0 0-19.8 .3l-.4 .3a3.6 3.6 0 0 0-.5 3.3M387.5 363.8a11.6 11.6 0 0 1-11.1 8.1 11.6 11.6 0 0 1-11-8.1M387.5 362.1v1.8M388.5 372.9l-.2 .6-.8 .4-22.1 .1M388.5 361.3v11.7"/>
<path d="M486.6 365h13.9M502.1 360.4a3.8 3.8 0 0 0 3.7-3.7 3.8 3.8 0 0 0 3.8 3.7M511.4 365h13.8"/>
<circle cx="299.7" cy="279.6" r="1.26"/>
<circle cx="376.8" cy="369.4" r="1.03"/>
<circle cx="376.8" cy="372.9" r=".5"/>
</g>
<!-- layer: PDF2_Text -->
<path d="M378.6 195.9h6.6M442.1 208h6.7M421.5 233.4h6.6M384.7 280.1h6.5M441.1 281.3h6.6" fill="none" stroke="#f0f" stroke-width=".42"/>
<g fill="#f0f" stroke="#f0f" stroke-width=".42">
<path d="M391.2 278.7l6.4 1.4-6.4 1.3z"/>
<path d="M385.2 194.6l6.4 1.3-6.4 1.3z"/>
<path d="M435.7 208l6.4-1.3v2.6z"/>
<path d="M434.7 281.3l6.4-1.3v2.6z"/>
<path d="M415.1 233.4l6.4-1.3v2.6z"/>
</g>
<!-- layer: PDF2_Annotation -->
<path d="M661.4 182.8v15.9l-5.5-8z" fill="#000" stroke="#000" stroke-width=".42"/>
<!-- layer: PDF2_0 -->
<g fill="#000" stroke="#000" stroke-width=".42">
<path d="M297.2 91.4l8.1-3.2v3.2zM297.2 91.4l8.1 3.1v-3.1z"/>
<path d="M63.4 228l3.2 8.1h-3.2zM63.4 228l-3 8.1h3z"/>
<path d="M771.5 228l3.1 8.1h-3.1zM771.5 228l-3.1 8.1h3.1z"/>
<path d="M297.2 438l8.1-3.1v3.1zM297.2 438l8.1 3v-3z"/>
</g>
<!-- layer: PDF_HATCH -->
<g fill="#989898" stroke="#989898" stroke-width=".42">
<circle cx="467.8" cy="237.6" r=".04"/>
<circle cx="311" cy="192.3" r=".04"/>
</g>
<!-- layer: PDF_wall -->
<g fill="none" stroke="#000" stroke-width=".42">
<path d="M308 101.7v26.5M308 154.6v26.5M308 207.7v26.5M59.3 240.5h26.5M112.3 240.5h26.5M165.2 240.5h26.5M218.2 240.5h26.5M271.3 240.5h26.5M324.2 240.5h26.5M377.2 240.5h26.5M430.1 240.5h26.5M483.2 240.5h26.5"/>
<path d="M536.2 240.5h26.5M589.1 240.5h26.5M642.1 240.5h26.5M695 240.5h26.7M748.1 240.5h26.5M308 260.7v26.5M308 313.6v26.5M308 366.6v26.5M308 419.5v26.7"/>
</g>
<g fill="#000" stroke="#000" stroke-width=".42">
<circle cx="308.1" cy="88.4" r=".04"/>
<circle cx="308.1" cy="141.5" r=".04"/>
<circle cx="308.1" cy="194.4" r=".04"/>
<circle cx="152.1" cy="240.5" r=".04"/>
<circle cx="205" cy="240.5" r=".04"/>
<circle cx="417" cy="240.5" r=".04"/>
<circle cx="522.9" cy="240.5" r=".04"/>
<circle cx="734.8" cy="240.5" r=".04"/>
<circle cx="308.1" cy="300.3" r=".04"/>
<circle cx="308.1" cy="406.4" r=".04"/>
</g>
<!-- layer: PDF_Geometry -->
<path d="M38.7 17.2h763.5v489.7h-763.5z" fill="none" stroke="#000" stroke-width=".51"/>
<!-- layer: 0 -->
<path d="M38.7 506.9h763.5v70.2h-763.5zM320.5 518.6h117.1v58.5h-117.1zM320.5 506.9v11.7M437.6 518.6h35.1v58.5h-35.1zM472.7 518.6h35.2v58.5h-35.2zM507.9 506.9h175.7v70.2h-175.7zM507.9 518.6h294.3M683.6 506.9h118.6v70.2h-118.6zM320.5 530.3h363.1M320.5 542h363.1M320.5 553.4h363.1M320.5 565.4h363.1" fill="none" stroke="#000" stroke-width=".42"/>
<text font-size="20.3" x="91" y="541.1">STUDIO APARTMENT</text>
<g font-size="14.8">
<text x="766.9" y="215.8">B</text>
<text x="57.4" y="220">B</text>
</g>
<g font-size="13.3">
<text x="310.1" y="97.2">A</text>
<text x="310.1" y="440.8">A</text>
</g>
<g font-size="11.1" fill="#00f">
<text x="413.4" y="137">8490</text>
<text x="168.3" y="281.2" transform="rotate(-90 168.3 281.2)">4460</text>
</g>
<g font-size="11.1">
<text x="624.8" y="189.9">D</text>
<text x="173.6" y="230.8">W</text>
<text x="250.5" y="343.5">V</text>
<text x="186.3" y="377.2">O</text>
<text x="419" y="412.8">LAYOUT PLAN</text>
<text x="250.5" y="423">V</text>
</g>
<g font-size="8.3">
<text x="662.3" y="193.4">ENT</text>
<text x="424.8" y="421.9">(FIRST FLOOR)</text>
</g>
<g font-size="8.2">
<text x="388.4" y="513.7">Assesment</text>
<text x="511.8" y="515.1">Name : Shruti Salunke</text>
<text x="698.3" y="515.7">Stamp</text>
<text x="365.6" y="526.2">Remarks</text>
<text x="443.3" y="527.6">Marks</text>
<text x="481.3" y="527.5">Sign</text>
<text x="511.8" y="527.7">Roll No. : 66</text>
<text x="511.4" y="539.7">Subject : AID</text>
<text x="511.4" y="551.1">Year : GSYID</text>
<text x="511.9" y="562.2">MARATHWADA MITRA MANDAL'S SCHOOL</text>
<text x="512.9" y="572.5">OF INTERIOR DESIGN</text>
</g>
<g font-size="5.6" fill="#f0f">
<text x="498.7" y="175.4">T.V. + DISPLAY</text>
<text x="344.1" y="198.4">CROCKERY</text>
<text x="348.8" y="204.3">UNIT</text>
<text x="451" y="208.7">STUDY + O'HEAD</text>
<text x="291.3" y="211.2">BREAKFAST TABLE</text>
<text x="429.3" y="235.3">CURTAIN</text>
<text x="598.8" y="234.4">SHOE RACK</text>
<text x="246.5" y="253.1">KIT. PLATFORM</text>
<text x="356.8" y="281.8">SHELVES</text>
<text x="449.9" y="282.8">WARDROBE</text>
<text x="606.4" y="284">BED</text>
<text x="325.4" y="337.5">TOILET</text>
<text x="589.8" y="361.5">STORAGE/DISPLAY</text>
</g>
<text font-size="5.6" x="373.2" y="315.1">D1</text>
<g font-size="4.2" fill="#f0f">
<text x="230.3" y="182">FRIDGE</text>
<text x="497.4" y="180.9">(1200 x 450 x 2100)</text>
<text x="454" y="214.2">(600 x 900 x 750)</text>
<text x="294.5" y="216.7">(600 x 750 x 750)</text>
<text x="599" y="239.3">(450 x 1000 x 450)</text>
<text x="329.4" y="248.3">WASHING</text>
<text x="328.9" y="252.8">MACHINE</text>
<text x="249.8" y="258.6">(2000 x 600 x 820)</text>
<text x="452.4" y="288.2">(600 x 2100 x 2100)</text>
<text x="599" y="288.9">(1000 x 1950 x 450)</text>
<text x="322" y="342.8">(2250 x 1350)</text>
<text x="599" y="366.2">(1000 x 350 x 2100)</text>
</g>
</svg>
